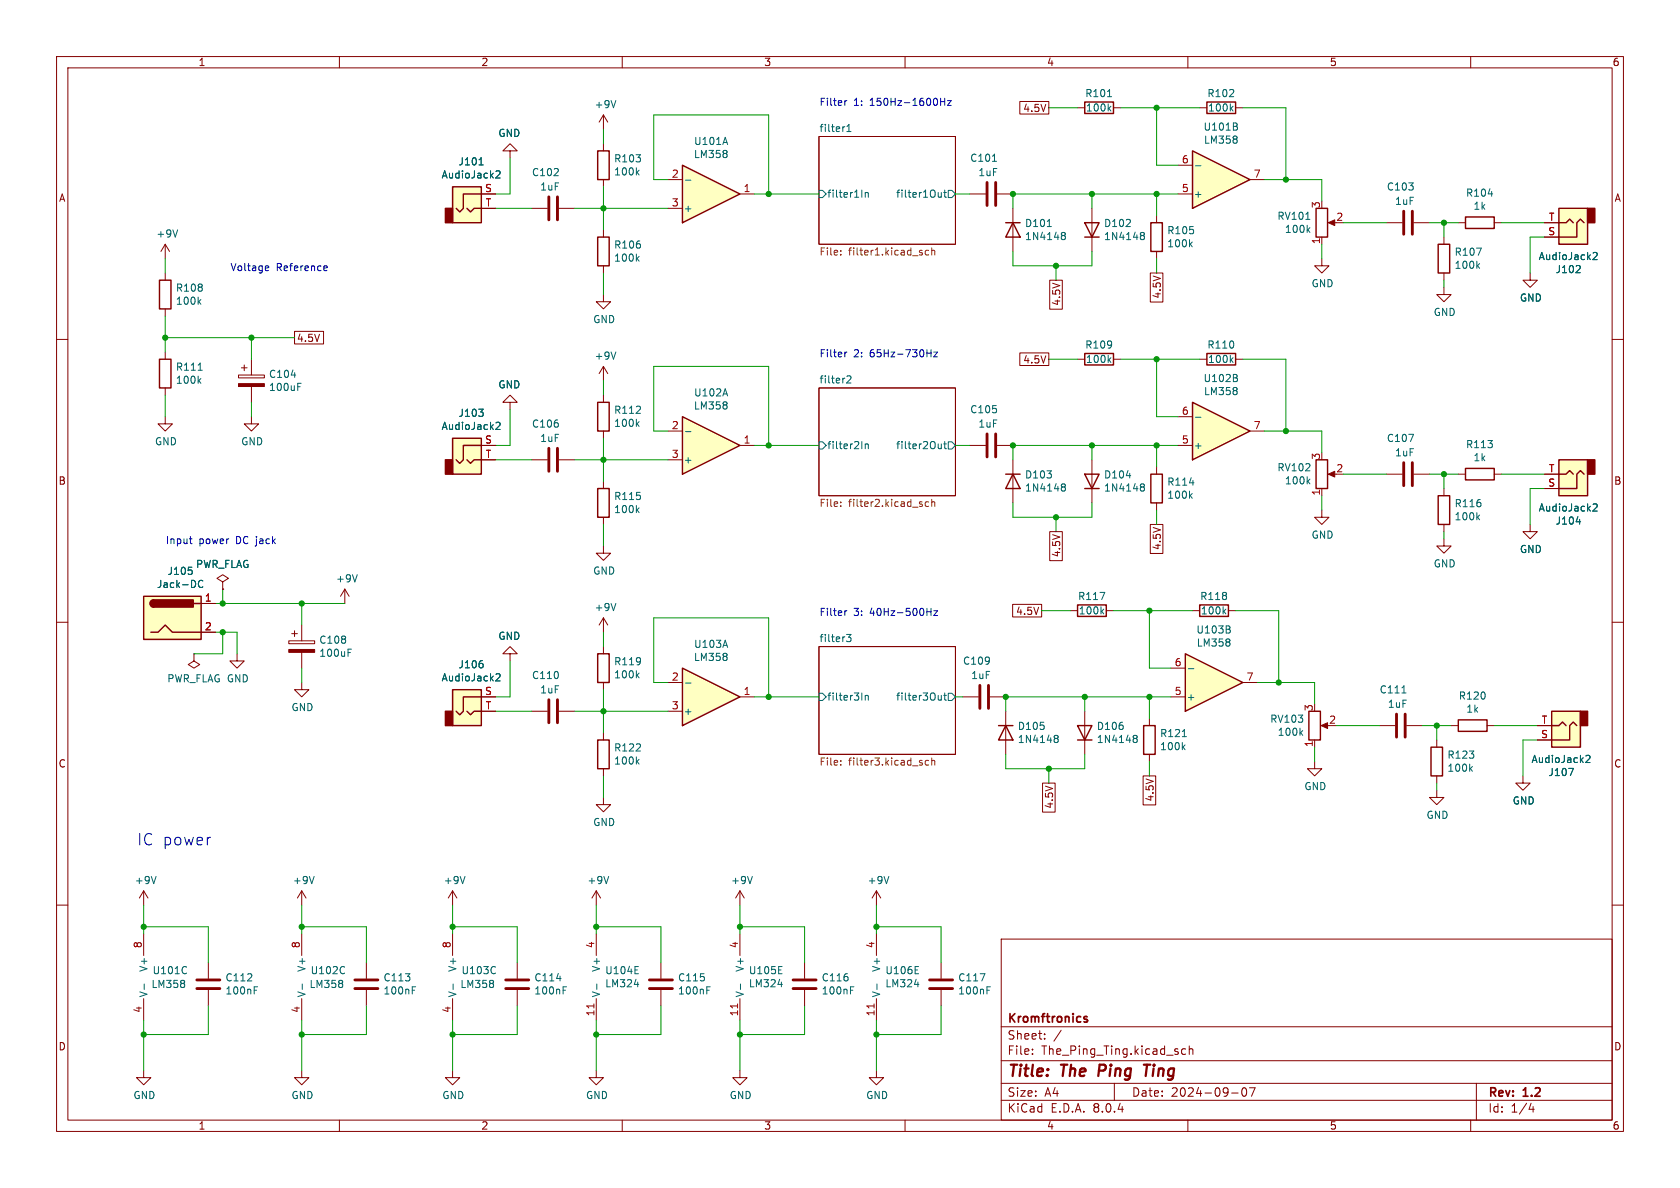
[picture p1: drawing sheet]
<svg xmlns="http://www.w3.org/2000/svg" width="297mm" height="210mm" viewBox="0 0 297 210" stroke-linecap="round" stroke-linejoin="round" font-family="sans-serif">
<g fill="none" stroke="#840000" stroke-width=".18">
<path d="M10 10h277v190h-277zM12 12h273v186h-273zM60 10v2M110 10v2M160 10v2M210 10v2M260 10v2M144.8 24.1h24.1v19.1h-24.1zM10 60h2M285 60h2M144.8 68.6h24.1v19h-24.1zM10 110h2"/>
<path d="M144.8 114.3h24.1v19.1h-24.1zM285 110h2M243.8 128.3h2.8M248.7 128.3h2.8M10 160h2M25.4 157.5l-.8 1.3M25.4 157.5v2.5M25.4 157.5l.8 1.3M285 160h2M177 166h108v32h-108zM60 198v2M110 198v2"/>
<path d="M160 198v2M177 194.5h108M177 191.5h108M177 187.5h108M177 181.5h108M182.5 186.3v.1M182.5 185.5v.1M184.7 183.6v.1M184.7 182.8v.1M187.6 182.1l-1.3 2M197 191.5v3M209.6 185.5l-.4-.1-.3 .3v.4l.1 .2h.6"/>
<path d="M210 198v2M210.2 185.5l.3-.1 .3 .1 .1 .9M210.2 184.9v1.5M217.7 193.2h1.2M219.7 192.4l.2-.1a.81 .81 0 0 1 .6 .6 .81 .81 0 0 1-.3 .8l-.2 .1a.81 .81 0 0 1-.3-1.4zM220.9 192.3h1l-.7 1.5M260 198v2M261 191.5v6.5M270.7 195l-.4 1.1h.9M271 195.6v1"/>
</g>
<path d="M194.4 188.2l-.2 2M202.2 188.2h1.2M202.8 188.2l-.3 2" fill="none" stroke="#840000" stroke-width=".4"/>
<path d="M191.7 179.8h.5M191.7 180.1l.4 .1 .2 .2-.1 .2-.4 .1" fill="none" stroke="#840000" stroke-width=".3"/>
<g fill="none" stroke="#006464" stroke-width=".18">
<path d="M144.8 33.7h.6l.6 .6-.6 .6h-.6zM149.7 23.3h.7M149.7 22.3l.4-.3v1.3M153 34v.9M153 34.1l.1-.1 .3 .1 .1 .8M166.4 34v.9M166.4 34.7l-.4 .2M166.8 34h.5M167 33.6v1.1l.3 .2M167.6 33.7h.7l.6 .6-.6 .6h-.7zM144.8 78.1h.6l.6 .6-.6 .7h-.6zM149.7 66.6l.5-.2 .2 .4-.7 .9h.7"/>
<path d="M153 78.5v.8M153 78.6l.1-.1h.3l.1 .8M166.4 78.5v.8M166.4 79.2l-.4 .1M166.8 78.5h.5M167 78v1.1l.3 .2M167.6 78.1h.7l.6 .6-.6 .7h-.7zM149.7 112.2h.7l-.4 .4 .4 .2v.5l-.2 .1-.5-.1M144.8 122.6h.6l.6 .6-.6 .6h-.6zM153 122.9v.9M153 123l.1-.1 .3 .1 .1 .8M166.4 122.9v.9"/>
<path d="M166.4 123.6l-.4 .2M166.8 122.9h.5M167 122.5v1.1l.3 .2M167.6 122.6h.7l.6 .6-.6 .6h-.7zM247.8 122.5h.8M27.6 154.9l-.4 1.3"/>
</g>
<g fill="none" stroke="#725600" stroke-width=".18">
<path d="M148.6 44.3v.1M148.6 45v.1M164.2 44.3l-.4-.1-.2 .3 .1 .5h.5M164.7 43.8v1.3M164.7 44.4l.2-.2 .3 .1 .1 .8M148.6 89.4v.1M148.6 88.8v.1M164.2 88.8l-.4-.1-.2 .2 .1 .6h.5M164.7 88.8l.2-.1 .3 .1 .1 .7M164.7 88.3v1.2M148.6 134.5v.1M148.6 135.1v.2"/>
<path d="M164.2 134.5l-.4-.1-.2 .3 .1 .5h.5M164.7 134v1.3M164.7 134.5l.2-.1 .3 .1 .1 .8"/>
</g>
<path d="M246.9 126.2v4.1M248.4 126.2v4.1" fill="none" stroke="#840000" stroke-width=".51"/>
<path d="M210.8 26.7l10.2 5.1-10.2 5z" fill="#ffffc2"/>
<path d="M213.4 18h5v2.1h-5zM210.8 26.7l10.2 5.1-10.2 5zM191.8 62.5h5v2h-5zM213.4 62.5h5v2h-5z" fill="none" stroke="#840000" stroke-width=".25"/>
<g fill="none" stroke="#840000" stroke-width=".18">
<path d="M212.1 19.1h1.3M218.4 19.1h1.3M208.3 34.3h2.5M208.3 29.2h2.5M221 31.8h2.5M190.5 63.5h1.3M196.8 63.5h1.3M212.1 63.5h1.3M218.4 63.5h1.3M80 157.5l-.8 1.3M80 157.5v2.5M80 157.5l.8 1.3"/>
<path d="M53.3 189.2v1.3h1.3l-1.3 1.3-1.2-1.3h1.2"/>
</g>
<path d="M217.6 19.1l.4 .5M218 18.8l-.5 .5M211.3 29.3h1M218.5 22.3l.3 .3-.1 .3-.2 .1M218.6 21.8l.1 .2-.1 .3M218.7 24.2v.3M218.7 24.7v.5M196 63.6l.4 .5M196.4 63.2l-.5 .5M217.6 63.6l.4 .5M218 63.2l-.5 .5M82.2 154.9l-.4 1.3" fill="none" stroke="#006464" stroke-width=".18"/>
<path d="M210.8 71.1l10.2 5.1-10.2 5.1z" fill="#ffffc2"/>
<path d="M191.8 18h5v2.1h-5zM177.8 39.4h2.5M179.1 39.4l1.2 2.5h-2.5zM191.8 39.4h2.5l-1.3 2.5zM203.5 39.4h2v5.1h-2zM232.7 36.8h2v5.1h-2zM259.1 38.4h5.1v2h-5.1zM191.8 41.9h2.5M254.3 43.2h2v5.1h-2zM210.8 71.1l10.2 5.1-10.2 5.1zM232.7 81.3h2v5.1h-2zM259.1 82.8h5.1v2h-5.1z" fill="none" stroke="#840000" stroke-width=".25"/>
<g fill="none" stroke="#840000" stroke-width=".18">
<path d="M190.5 19.1h1.3M196.8 19.1h1.3M179.1 36.8v7.7M193 36.8v7.7M204.5 38.1v1.3M235.2 39.4h1M245.1 39.4h2.8M249.9 39.4h2.8M257.8 39.4h1.3M264.2 39.4h1.2M204.5 44.5v1.2M233.7 45.7v1.3h1.2l-1.2 1.3-1.3-1.3h1.3"/>
<path d="M233.7 41.9v1.3M255.3 50.8v1.3h1.2l-1.2 1.2-1.3-1.2h1.3M255.3 41.9v1.3M255.3 48.3v1.2M208.3 78.7h2.5M208.3 73.7h2.5M221 76.2h2.5M233.7 90.2v1.2h1.2l-1.2 1.3-1.3-1.3h1.3M233.7 86.4v1.2M235.2 83.8h1M245.1 83.8h2.8M249.9 83.8h2.8"/>
<path d="M257.8 83.8h1.3M264.2 83.8h1.2M34.3 115.6v1.2l1 .7-1 .6-1-.6 1-.7M34.3 115.6h.1M41.9 115.6v1.2h1.3l-1.3 1.3-1.3-1.3h1.3M53.3 120.7v1.2h1.3l-1.3 1.3-1.2-1.3h1.2M53.3 157.5l-.7 1.3M53.3 157.5v2.5M53.3 157.5l.8 1.3M25.4 165.1v3.8M25.4 176.5v3.8M36.8 170.2v2.8"/>
<path d="M36.8 175v2.8M53.3 165.1v3.8M53.3 176.5v3.8M80 165.1v3.8M80 176.5v3.8M91.4 170.2v2.8M91.4 175v2.8M25.4 189.2v1.3h1.3l-1.3 1.3-1.3-1.3h1.3M80 189.2v1.3h1.3l-1.3 1.3-1.3-1.3h1.3"/>
</g>
<g fill="none" stroke="#006464" stroke-width=".18">
<path d="M195.8 17.1h.7M196 19.1l.4 .5M196.4 18.8l-.5 .5M230.8 38.8h.8M263.1 34.3h.8M185.1 40.1h.8M187.7 41.2l.4-.1 .2 .1v.2l-.2 .2M187.7 41.6h.2M187.9 41.6h.2M187.9 41.6l-.2 .1M188.1 41.6l.2 .3v.3l-.2 .2-.4-.1M201.7 41.6h.1"/>
<path d="M201.7 41.2l.4-.1 .2 .1v.2l-.2 .2M201.8 41.6h.3M201.8 41.6l-.1 .1M202.1 41.6l.2 .3v.3l-.2 .2-.4-.1M210.4 43.1l.4 .5M210.8 42.8l-.5 .5M231.2 40.6l.4 .5M231.6 40.2l-.5 .5M261 43.9h.9l-.6 1.2M261.2 47l.4 .4M261.6 46.6l-.5 .5M211.3 73.8h1"/>
<path d="M218.5 66.8l.3 .2-.1 .3-.2 .2M218.6 66.2l.1 .2-.1 .3M218.7 68.6v.3M218.7 69.2v.4M249.1 76.8h.8l-.5 1.2M231.2 85.1l.4 .4M231.6 84.7l-.5 .5M55.5 154.9l-.4 1.3M25.5 173.9v1M32.6 173.4v.3M32.6 174v.4M32.9 170.9l.1 .1"/>
<path d="M33 172l-.1 .1M44.9 175h.5M44.9 174.4h.6M53.4 173.9v1M60.5 173.4v.3M60.5 174v.4M60.9 170.9v.1M60.9 172v.1M80.1 173.9v1M87.2 173.4v.3M87.2 174v.4M87.5 170.9l.1 .1"/>
<path d="M87.6 172l-.1 .1M98.4 173h.8M99.6 175h.4M99.6 174.4h.6"/>
</g>
<path d="M248.2 37.3v4.1M249.7 37.3v4.1M248.2 81.8v4.1M249.7 81.8v4.1M34.8 174.8h4.1M34.8 173.2h4.1M89.4 174.8h4.1M89.4 173.2h4.1" fill="none" stroke="#840000" stroke-width=".51"/>
<g fill="#840000" stroke="#840000" stroke-width=".18">
<path d="M234.8 83.8l1.2-.5v1z"/>
<path d="M234.8 39.4l1.2-.5v1z"/>
</g>
<path d="M80 121.9h5.1v6.4h-5.1z" fill="#ffffc2"/>
<path d="M78.7 125.7h1.3v2.6h-1.3z" fill="#840000" stroke="#840000" stroke-width=".25"/>
<path d="M80 121.9h5.1v6.4h-5.1zM82.5 125.7l.7 .7 .6-.7h1.3M85.1 123.2h-3.2v2.5l-.6 .7-.7-.7" fill="none" stroke="#840000" stroke-width=".25"/>
<path d="M270.5 92.7v1.3h1.3l-1.3 1.3-1.3-1.3h1.3M90.2 115.6h1.2l-1.2-1.3-1.3 1.3h1.3v1.2M85.1 123.2h2.5M85.1 125.7h2.5" fill="none" stroke="#840000" stroke-width=".18"/>
<path d="M85.3 117.3l.1 .2-.1 .5M87.7 119.2l.5-.1 .2 .4-.8 .9h.8" fill="none" stroke="#006464" stroke-width=".18"/>
<path d="M275.6 81.3h5.1v6.3h-5.1z" fill="#ffffc2"/>
<path d="M280.7 81.3h1.2v2.5h-1.2z" fill="#840000" stroke="#840000" stroke-width=".25"/>
<path d="M275.6 81.3h5.1v6.3h-5.1zM275.6 83.8h1.3l.6-.6 .6 .6M280 83.8l-.6-.6-.6 .6v2.6h-3.2" fill="none" stroke="#840000" stroke-width=".25"/>
<path d="M270.5 48.3v1.2h1.3l-1.3 1.3-1.3-1.3h1.3M106.7 96.5v1.3h1.2l-1.2 1.3-1.3-1.3h1.3M273 86.4h2.6M273 83.8h2.6M106.7 109.2l-.8 1.3M106.7 109.2v2.6M106.7 109.2l.7 1.3" fill="none" stroke="#840000" stroke-width=".18"/>
<path d="M278.6 92.2h.8M281.6 89.2l.5-.1 .3 .3-.8 .9h.8M108.9 106.7l-.4 1.2" fill="none" stroke="#006464" stroke-width=".18"/>
<path d="M275.6 36.8h5.1v6.4h-5.1z" fill="#ffffc2"/>
<path d="M280.7 36.8h1.2v2.6h-1.2z" fill="#840000" stroke="#840000" stroke-width=".25"/>
<path d="M275.6 36.8h5.1v6.4h-5.1zM275.6 39.4h1.3l.6-.7 .6 .7M280 39.4l-.6-.7-.6 .7v2.5h-3.2M105.7 86.4h2v5h-2zM254.3 87.6h2v5.1h-2zM105.7 115.6h2v5.1h-2zM202.2 128.3h2v5.1h-2zM253 132.1h2v5.1h-2zM257.8 127.3h5.1v2h-5.1z" fill="none" stroke="#840000" stroke-width=".25"/>
<g fill="none" stroke="#840000" stroke-width=".18">
<path d="M273 39.4h2.6M273 41.9h2.6M106.7 85.1v1.3M106.7 91.4v1.3M255.3 95.3v1.2h1.2l-1.2 1.3-1.3-1.3h1.3M255.3 86.4v1.2M255.3 92.7v1.3M51.1 113.3h4.5v.5h-4.5zM51.6 112h1M52.1 111.5v1M53.3 110.5v2.8M53.3 115.3v2.8"/>
<path d="M61 104.1l-.8 1.3M61 104.1v2.6M61 104.1l.7 1.3M106.7 114.3v1.3M106.7 120.7v1.2M203.2 127v1.3M203.2 133.4v1.2M254 139.7v1.3h1.3l-1.3 1.2-1.3-1.2h1.3M254 130.8v1.3M254 137.2v1.2M256.5 128.3h1.3M262.9 128.3h1.3"/>
<path d="M269.2 137.2v1.2h1.3l-1.3 1.3-1.2-1.3h1.2M105.4 157.5l-.8 1.3M105.4 157.5v2.5M105.4 157.5l.8 1.3M105.4 165.1v3.8M105.4 176.5v3.8"/>
</g>
<g fill="none" stroke="#006464" stroke-width=".18">
<path d="M279.3 47l.1 .2-.1 .3-.7 .7h.8M281.6 44.7l.5-.1 .3 .4-.8 .9h.8M112.6 90.1l.4 .5M113 89.8l-.5 .5M261.2 91.4l.4 .5M261.6 91l-.5 .5M61.5 115.4h.5M61.5 114.8h.6M63.2 101.6l-.5 1.3M112.6 119.3l.4 .5M113 119l-.5 .5M209 130.2h.7"/>
<path d="M209.1 132l.4 .5M209.5 131.7l-.5 .5M259.9 135.9l.4 .4M260.3 135.5l-.5 .5M107.6 154.9l-.4 1.3M105.5 173.9v1M112.1 174h.8M112.3 172.1h.6M112.3 170.9h.6"/>
</g>
<path d="M51.1 114.8h4.5v.5h-4.5z" fill="#840000" stroke="#840000" stroke-width=".18"/>
<path d="M105 177.5v.7" fill="none" stroke="#a90000" stroke-width=".18"/>
<path d="M120.6 118.1l10.2 5.1-10.2 5.1z" fill="#ffffc2"/>
<path d="M120.6 118.1l10.2 5.1-10.2 5.1z" fill="none" stroke="#840000" stroke-width=".25"/>
<path d="M118.1 120.7h2.5M118.1 125.7h2.5M130.8 123.2h2.5" fill="none" stroke="#840000" stroke-width=".18"/>
<path d="M128.2 113.2l.4 1.2M128.5 115.6v.3M128.5 116.2v.4M121.2 120.7h.9" fill="none" stroke="#006464" stroke-width=".18"/>
<path d="M274.3 125.7h5.1v6.4h-5.1z" fill="#ffffc2"/>
<path d="M279.4 125.7h1.3v2.6h-1.3z" fill="#840000" stroke="#840000" stroke-width=".25"/>
<path d="M274.3 125.7h5.1v6.4h-5.1zM274.3 128.3h1.3l.6-.7 .7 .7M278.8 128.3l-.7-.7-.6 .7v2.5h-3.2" fill="none" stroke="#840000" stroke-width=".25"/>
<path d="M271.8 130.8h2.5M271.8 128.3h2.5" fill="none" stroke="#840000" stroke-width=".18"/>
<path d="M277.3 135.8h.9l-.6 1.3M280.4 133.6l.5-.1 .2 .4-.8 .9h.8" fill="none" stroke="#006464" stroke-width=".18"/>
<path d="M209.5 115.6l10.2 5.1-10.2 5z" fill="#ffffc2"/>
<path d="M209.5 115.6l10.2 5.1-10.2 5zM212.1 106.9h5.1v2.1h-5.1zM231.4 125.7h2v5.1h-2z" fill="none" stroke="#840000" stroke-width=".25"/>
<g fill="none" stroke="#840000" stroke-width=".18">
<path d="M39.4 102.9l1-.7-1-.6-1 .6 1 .7v1.2M39.4 104.1h.1M207 118.1h2.5M210.8 108h1.3M217.2 108h1.2M94 125.7h2.8M98.8 125.7h2.8M207 123.2h2.5M219.7 120.7h2.5M232.4 134.6v1.3h1.3l-1.3 1.3-1.3-1.3h1.3M232.4 130.8v1.3M233.9 128.3h1"/>
<path d="M64.8 170.2v2.8M64.8 175v2.8M116.8 170.2v2.8M116.8 175v2.8M105.4 189.2v1.3h1.3l-1.3 1.3-1.3-1.3h1.3"/>
</g>
<g fill="none" stroke="#006464" stroke-width=".18">
<path d="M210.1 118.2h.9M216.4 108l.3 .5M216.7 107.7l-.5 .5M217.2 111.2l.3 .3-.1 .3-.1 .1M217.3 110.7l.1 .2-.1 .3M217.4 113.1v.3M217.4 113.6v.5M229.9 129.5l.4 .5M230.3 129.1l-.5 .5M72.9 175h.4M72.9 174.4h.6M125 175h.4"/>
<path d="M125 174.4h.6"/>
</g>
<path d="M97 123.7v4.1M98.6 123.7v4.1M62.7 174.8h4.1M62.7 173.2h4.1M114.8 174.8h4.1M114.8 173.2h4.1" fill="none" stroke="#840000" stroke-width=".51"/>
<path d="M233.6 128.3l1.1-.5v1z" fill="#840000" stroke="#840000" stroke-width=".18"/>
<path d="M25.4 105.4h10.2v7.6h-10.2z" fill="#ffffc2"/>
<g fill="none" stroke="#840000" stroke-width=".25">
<path d="M28.2 49.5h2v5.1h-2zM28.2 63.5h2v5.1h-2zM105.7 71.1h2v5.1h-2zM177.8 83.8h2.5M179.1 83.8l1.2 2.6h-2.5zM191.8 83.8h2.5l-1.3 2.6zM191.8 86.4h2.5M203.5 83.8h2v5.1h-2zM25.4 105.4h10.2v7.6h-10.2zM26.7 111.8h1.2l1.3-1.3 1.3 1.3h5.1M27.2 106a.64 .64 0 0 0-.7 .7 .64 .64 0 0 0 .7 .6M34.3 106.7h1.3"/>
<path d="M190.5 106.9h5.1v2.1h-5.1zM105.7 130.8h2v5.1h-2zM176.5 128.3h2.6M177.8 128.3l1.3 2.5h-2.6zM190.5 128.3h2.5l-1.2 2.5zM190.5 130.8h2.5"/>
</g>
<g fill="#840000" stroke="#840000" stroke-width=".25">
<path d="M26.7 106.2l.5-.2v1.3a.63 .63 0 0 1-.6-.4 .63 .63 0 0 1 .1-.7z"/>
<path d="M27.2 106h7v1.3h-7z"/>
</g>
<g fill="none" stroke="#840000" stroke-width=".18">
<path d="M90.2 26.7h1.2l-1.2-1.3-1.3 1.3h1.3v1.2M29.2 43.2v2.5M29.2 48.3v1.2M29.2 54.6v1.3M29.2 43.2l-.8 1.3M29.2 43.2l.8 1.3M29.2 73.7v1.2h1.3l-1.3 1.3-1.3-1.3h1.3M29.2 62.2v1.3M29.2 68.6v1.3M42.2 66.3h4.5v.5h-4.5zM42.7 65h1M43.2 64.5v1"/>
<path d="M44.4 73.7v1.2h1.3l-1.3 1.3-1.2-1.3h1.2M44.4 63.5v2.8M44.4 68.3v2.8M106.7 64.8v2.5M106.7 69.9v1.2M106.7 76.2v1.3M106.7 64.8l-.8 1.2M106.7 64.8l.7 1.2M171.4 78.7h2.8M176.3 78.7h2.8M94 81.3h2.8M98.8 81.3h2.8"/>
<path d="M179.1 81.3v7.6M193 81.3v7.6M204.5 82.6v1.2M204.5 88.9v1.3M35.6 106.7h2.5M35.6 111.8h2.5M189.2 108h1.3M195.6 108h1.2M106.7 129.5v1.3M106.7 135.9v1.3M170.2 123.2h2.8M175 123.2h2.8"/>
<path d="M177.8 125.7v7.7M191.8 125.7v7.7M106.7 141v1.2h1.2l-1.2 1.3-1.3-1.3h1.3M130.8 157.5l-.8 1.3M130.8 157.5v2.5M130.8 157.5l.8 1.3M154.9 157.5l-.7 1.3M154.9 157.5v2.5M154.9 157.5l.8 1.3M130.8 165.1v3.8M130.8 176.5v3.8M142.2 170.2v2.8"/>
<path d="M142.2 175v2.8M130.8 189.2v1.3h1.3l-1.3 1.3-1.3-1.3h1.3M154.9 189.2v1.3h1.3l-1.3 1.3-1.2-1.3h1.2"/>
</g>
<g fill="none" stroke="#006464" stroke-width=".18">
<path d="M31.4 40.6l-.4 1.3M35.2 53.3l.3 .5M35.5 52.9l-.5 .5M35 65.5h.8M35.2 67.3l.3 .5M35.5 66.9l-.5 .5M51.5 66.3h.8M52.6 68.4h.5M52.6 67.8h.6M108.9 62.2l-.4 1.3M112.6 74.9l.4 .5M113 74.5l-.5 .5"/>
<path d="M187.7 85.6l.4-.1 .2 .2v.1l-.2 .3M187.7 86l.2 .1M187.9 86.1h.2M187.9 86.1h-.2M188.1 86.1l.2 .2v.4l-.2 .1h-.4M199.1 84.1h.8M201.7 86l.1 .1M201.7 85.6l.4-.1 .2 .2v.1l-.2 .3M201.8 86.1h.3M201.8 86.1h-.1M202.1 86.1l.2 .2v.4l-.2 .1h-.4M210.3 85.3h.8"/>
<path d="M210.4 87.6l.4 .5M210.8 87.2l-.5 .5M33.3 100.3h.6M33.9 100.8l.1 .2-.1 .5M35.9 102.7a.6 .6 0 0 0-.9 .4 .6 .6 0 0 0 .6 .8l.3-.2M194.5 104.7h.8l-.5 1.3M194.8 108l.3 .5M195.1 107.7l-.5 .5M112.6 134.6l.4 .5M113 134.2l-.5 .5M186.5 130.5h.1M186.5 130.1l.3-.1 .2 .1 .1 .2-.3 .2"/>
<path d="M186.6 130.5h.2M186.6 130.5l-.1 .1M186.8 130.5l.3 .3-.1 .3-.2 .2-.3-.1M200.4 130.1l.4-.1 .2 .1v.2l-.2 .2M200.4 130.5h.2M200.6 130.5h.2M200.6 130.5l-.2 .1M200.8 130.5l.2 .3v.3l-.2 .2-.4-.1M133 154.9l-.4 1.3M157.1 154.9l-.4 1.3M130.9 173.9v1M137.5 174h.8"/>
<path d="M137.7 172.1h.6M137.7 170.9h.6M150.4 175h.4M150.4 174.4h.6"/>
</g>
<path d="M97 79.2v4.1M98.6 79.2v4.1M174.5 76.7v4.1M176 76.7v4.1M173.2 121.2v4M174.8 121.2v4M140.2 174.8h4.1M140.2 173.2h4.1" fill="none" stroke="#840000" stroke-width=".51"/>
<path d="M42.2 67.8h4.5v.5h-4.5z" fill="#840000" stroke="#840000" stroke-width=".18"/>
<path d="M130.4 177.5v.7" fill="none" stroke="#a90000" stroke-width=".18"/>
<path d="M80 33h5.1v6.4h-5.1z" fill="#ffffc2"/>
<path d="M78.7 36.8h1.3v2.6h-1.3z" fill="#840000" stroke="#840000" stroke-width=".25"/>
<path d="M80 33h5.1v6.4h-5.1zM82.5 36.8l.7 .7 .6-.7h1.3M85.1 34.3h-3.2v2.5l-.6 .7-.7-.7M105.7 26.7h2v5.1h-2z" fill="none" stroke="#840000" stroke-width=".25"/>
<path d="M85.1 34.3h2.5M85.1 36.8h2.5M94 36.8h2.8M98.8 36.8h2.8M106.7 20.3l-.8 1.3M106.7 20.3v2.6M106.7 25.4v1.3M106.7 31.8v1.2M106.7 20.3l.7 1.3" fill="none" stroke="#840000" stroke-width=".18"/>
<path d="M108.9 17.8l-.4 1.2M84.7 29.2h.7M87.7 30.3l.5-.1 .2 .4-.8 .9h.8M112.6 30.4l.4 .5M113 30.1l-.5 .5" fill="none" stroke="#006464" stroke-width=".18"/>
<path d="M97 34.8v4.1M98.6 34.8v4.1" fill="none" stroke="#840000" stroke-width=".51"/>
<path d="M120.6 73.7l10.2 5-10.2 5.1z" fill="#ffffc2"/>
<path d="M105.7 41.9h2v5.1h-2zM120.6 73.7l10.2 5-10.2 5.1z" fill="none" stroke="#840000" stroke-width=".25"/>
<path d="M171.4 34.3h2.8M176.3 34.3h2.8M106.7 52.1v1.2h1.2l-1.2 1.3-1.3-1.3h1.3M106.7 40.6v1.3M106.7 47v1.3M118.1 76.2h2.5M130.8 78.7h2.5M118.1 81.3h2.5M154.9 165.1v3.8M154.9 176.5v3.8M166.4 170.2v2.8M166.4 175v2.8" fill="none" stroke="#840000" stroke-width=".18"/>
<g fill="none" stroke="#006464" stroke-width=".18">
<path d="M175.5 28.5h.7M112.6 45.7l.4 .5M113 45.3l-.5 .5M121.2 76.3h.9M128.2 68.7l.4 1.3M128.5 71.2v.3M128.5 71.7v.5M155 173.9v1M161.7 174h.8M161.8 172.1h.6M161.8 170.9h.6M173.3 172.1h.8l-.5 1.3"/>
<path d="M174.5 175h.4M174.5 174.4h.6"/>
</g>
<path d="M154.5 177.5v.7" fill="none" stroke="#a90000" stroke-width=".18"/>
<path d="M174.5 32.3v4M176 32.3v4M164.3 174.8h4.1M164.3 173.2h4.1" fill="none" stroke="#840000" stroke-width=".51"/>
<path d="M120.6 29.2l10.2 5.1-10.2 5.1z" fill="#ffffc2"/>
<path d="M120.6 29.2l10.2 5.1-10.2 5.1z" fill="none" stroke="#840000" stroke-width=".25"/>
<path d="M118.1 31.8h2.5M118.1 36.8h2.5M130.8 34.3h2.5" fill="none" stroke="#840000" stroke-width=".18"/>
<path d="M121.2 31.8h.9M128.2 24.3l.4 1.2M128.5 26.7v.3M128.5 27.3v.4" fill="none" stroke="#006464" stroke-width=".18"/>
<path d="M80 77.5h5.1v6.3h-5.1z" fill="#ffffc2"/>
<path d="M78.7 81.3h1.3v2.5h-1.3z" fill="#840000" stroke="#840000" stroke-width=".25"/>
<path d="M80 77.5h5.1v6.3h-5.1zM85.1 78.7h-3.2v2.6l-.6 .6-.7-.6M82.5 81.3l.7 .6 .6-.6h1.3" fill="none" stroke="#840000" stroke-width=".25"/>
<g fill="none" stroke="#840000" stroke-width=".18">
<path d="M180.3 17.9h5.1v2.3h-5.1zM85.1 34.3h2.5M85.1 36.8h2.5M273 39.4h2.6M52.1 58.6h5.1v2.2h-5.1zM185.6 49.5h2.2v5.2h-2.2zM203.4 48.3h2.2v5.1h-2.2zM273 41.9h2.6M85.1 78.7h2.5M90.2 71.1h1.2l-1.2-1.2-1.3 1.2h1.3v1.3M180.3 62.4h5.1v2.2h-5.1zM85.1 81.3h2.5"/>
<path d="M185.6 94h2.2v5.1h-2.2zM203.4 92.7h2.2v5.1h-2.2zM273 86.4h2.6M273 83.8h2.6M35.6 106.7h2.5M35.6 111.8h2.5M39.4 104.1h.1M179 106.8h5.1v2.3h-5.1zM85.1 123.2h2.5M85.1 125.7h2.5M184.3 138.4h2.2v5.2h-2.2zM202.1 137.2h2.2v5.1h-2.2z"/>
<path d="M271.8 130.8h2.5M271.8 128.3h2.5"/>
</g>
<g fill="none" stroke="#006464" stroke-width=".18">
<path d="M84.7 29.2h.7M87.7 30.3l.5-.1 .2 .4-.8 .9h.8M279.3 47l.1 .2-.1 .3-.7 .7h.8M281.6 44.7l.5-.1 .3 .4-.8 .9h.8M84.6 72.3h.8l-.4 .5M85.3 72.9l.1 .2-.1 .4M87.7 74.8l.5-.2 .2 .4-.8 .9h.8M278.6 92.2h.8M281.6 89.2l.5-.1 .3 .3-.8 .9h.8M33.3 100.3h.6M33.9 100.8l.1 .2-.1 .5M35.9 102.7a.6 .6 0 0 0-.9 .4 .6 .6 0 0 0 .6 .8l.3-.2"/>
<path d="M85.3 117.3l.1 .2-.1 .5M87.7 119.2l.5-.1 .2 .4-.8 .9h.8M277.3 135.8h.9l-.6 1.3M280.4 133.6l.5-.1 .2 .4-.8 .9h.8"/>
</g>
<g fill="none" stroke="#0000c2" stroke-width=".18">
<path d="M149.4 17.8v.8M149.7 17.8l-.3 .2M166.3 17.4v1.2M166.3 18h.7M167 17.4v1.2M167.5 17.8h.7l-.7 .8h.7M47.1 47l.4 .1v.2l-.6 .1M47.5 47.8h-.4M57.4 47l.4 .1 .1 .2-.6 .1M57.8 47.8h-.4M149.4 62.2v.9M149.7 62.2l-.3 .3"/>
<path d="M163.9 62.4h.7M164.6 61.8v1.3M165.1 62.2h.6l-.6 .9h.6M33.5 95.3h.5M33.7 96l.3 .1M149.4 108v.8M149.7 108l-.3 .2M163.9 108.1h.7M164.6 107.5v1.3M165.1 108h.6l-.6 .8h.6"/>
</g>
<g fill="none" stroke="#009600" stroke-width=".18">
<path d="M185.4 19.1h5.1M198.1 19.1h14M204.5 19.1v10.1h3.8M219.7 19.1h7.6v12.7M87.6 36.8h6.4M90.2 27.9v6.4h-2.6M101.6 36.8h16.5M106.7 22.9v2.5M106.7 33v7.6M118.1 31.8h-2.5v-11.5h20.3v14M133.3 34.3h11.5M168.9 34.3h2.5"/>
<path d="M193 34.3v2.5M204.5 34.3v3.8M208.3 34.3h-29.2v2.5M223.5 31.8h10.2v3.8M237.5 39.4h7.6M252.7 39.4h5.1M255.3 39.4v2.5M265.4 39.4h7.6M29.2 45.7v2.6M29.2 55.9v6.3M29.2 59.7h22.9M44.4 59.7v3.8"/>
<path d="M106.7 48.3v3.8M179.1 44.5v2.5h13.9v-2.5M186.7 47v2.5M204.5 45.7v2.6M233.7 43.2v2.5M255.3 49.5v1.3M273 41.9h-2.5v6.4M29.2 69.9v3.8M44.4 71.1v2.6M90.2 72.4v6.3h-2.6M106.7 67.3v2.6M106.7 77.5v7.6"/>
<path d="M118.1 76.2h-2.5v-11.4h20.3v13.9M133.3 78.7h11.5M168.9 78.7h2.5M185.4 63.5h5.1M193 78.7v2.6M198.1 63.5h14M204.5 63.5v10.2h3.8M204.5 78.7v3.9M208.3 78.7h-29.2v2.6M219.7 63.5h7.6v12.7M223.5 76.2h10.2v3.8M87.6 81.3h6.4"/>
<path d="M101.6 81.3h16.5M106.7 92.7v3.8M179.1 88.9v2.5h13.9v-2.5M186.7 91.4v2.6M204.5 90.2v2.5M233.7 87.6v2.6M237.5 83.8h7.6M252.7 83.8h5.1M255.3 83.8v2.6M255.3 94v1.3M265.4 83.8h7.6M273 86.4h-2.5v6.3"/>
<path d="M38.1 106.7h22.9M38.1 111.8h3.8v3.8M39.4 104.1v2.6M39.4 111.8v3.8h-5.1M53.3 106.7v3.8M53.3 118.1v2.6M90.2 116.8v6.4h-2.6M106.7 111.8v2.5M184.1 108h5.1M196.8 108h14M203.2 108v10.1h3.8M218.4 108h7.7v12.7"/>
<path d="M87.6 125.7h6.4M101.6 125.7h16.5M106.7 121.9v7.6M106.7 137.2v3.8M118.1 120.7h-2.5v-11.5h20.3v14M133.3 123.2h11.5M168.9 123.2h1.3M177.8 133.4v2.5h14v-2.5M185.4 135.9v2.5M191.8 123.2v2.5M203.2 123.2v3.8M203.2 134.6v2.6"/>
<path d="M207 123.2h-29.2v2.5M222.2 120.7h10.2v3.8M232.4 132.1v2.5M236.2 128.3h7.6M251.5 128.3h5M254 128.3v2.5M254 138.4v1.3M264.2 128.3h7.6M271.8 130.8h-2.6v6.4M25.4 163.8h11.4v6.4M25.4 160v5.1M36.8 177.8v5.1h-11.4"/>
<path d="M53.3 163.8h11.5v6.4M53.3 160v5.1M64.8 177.8v5.1h-11.5M80 160v5.1M80 163.8h11.4v6.4M91.4 177.8v5.1h-11.4M105.4 163.8h11.4v6.4M105.4 160v5.1M116.8 177.8v5.1h-11.4M130.8 163.8h11.4v6.4M130.8 160v5.1M142.2 177.8v5.1h-11.4"/>
<path d="M154.9 163.8h11.5v6.4M154.9 160v5.1M166.4 177.8v5.1h-11.5M25.4 180.3v8.9M53.3 180.3v8.9M80 180.3v8.9M105.4 180.3v8.9M130.8 180.3v8.9M154.9 180.3v8.9"/>
</g>
<g fill="#009600" stroke="#009600" stroke-width=".18">
<circle cx="25.4" cy="163.8" r=".46"/>
<circle cx="53.3" cy="182.9" r=".46"/>
<circle cx="53.3" cy="163.8" r=".46"/>
<circle cx="25.4" cy="182.9" r=".46"/>
<circle cx="154.9" cy="182.9" r=".46"/>
<circle cx="130.8" cy="182.9" r=".46"/>
<circle cx="135.9" cy="78.7" r=".46"/>
<circle cx="53.3" cy="106.7" r=".46"/>
<circle cx="106.7" cy="81.3" r=".46"/>
<circle cx="39.4" cy="111.8" r=".46"/>
<circle cx="130.8" cy="163.8" r=".46"/>
<circle cx="39.4" cy="106.7" r=".46"/>
<circle cx="29.2" cy="59.7" r=".46"/>
<circle cx="44.4" cy="59.7" r=".46"/>
<circle cx="135.9" cy="123.2" r=".46"/>
<circle cx="185.4" cy="135.9" r=".46"/>
<circle cx="191.8" cy="123.2" r=".46"/>
<circle cx="154.9" cy="163.8" r=".46"/>
<circle cx="80" cy="163.8" r=".46"/>
<circle cx="80" cy="182.9" r=".46"/>
<circle cx="105.4" cy="163.8" r=".46"/>
<circle cx="105.4" cy="182.9" r=".46"/>
<circle cx="106.7" cy="125.7" r=".46"/>
<circle cx="135.9" cy="34.3" r=".46"/>
<circle cx="106.7" cy="36.8" r=".46"/>
<circle cx="204.5" cy="78.7" r=".46"/>
<circle cx="193" cy="78.7" r=".46"/>
<circle cx="179.1" cy="78.7" r=".46"/>
<circle cx="186.7" cy="91.4" r=".46"/>
<circle cx="177.8" cy="123.2" r=".46"/>
<circle cx="203.2" cy="108" r=".46"/>
<circle cx="226.1" cy="120.7" r=".46"/>
<circle cx="254" cy="128.3" r=".46"/>
<circle cx="203.2" cy="123.2" r=".46"/>
<circle cx="255.3" cy="39.4" r=".46"/>
<circle cx="255.3" cy="83.8" r=".46"/>
<circle cx="227.3" cy="31.8" r=".46"/>
<circle cx="227.3" cy="76.2" r=".46"/>
<circle cx="193" cy="34.3" r=".46"/>
<circle cx="204.5" cy="34.3" r=".46"/>
<circle cx="204.5" cy="19.1" r=".46"/>
<circle cx="204.5" cy="63.5" r=".46"/>
<circle cx="186.7" cy="47" r=".46"/>
<circle cx="179.1" cy="34.3" r=".46"/>
</g>
<text font-size="2.8" fill="#0000c2" x="24.1" y="149.6">IC power</text>
<g font-size="2.8" fill="#840000">
<text x="178" y="190.9">Title:</text>
<text x="187.7" y="190.9">The</text>
<text x="195" y="190.9">Ping</text>
<text x="203.9" y="190.9">Ting</text>
</g>
<g font-size="2.1" fill="#840000">
<text x="178" y="184">Sheet:</text>
<text x="178" y="181.2">Kromftronics</text>
<text x="178" y="186.7">File:</text>
<text x="184.1" y="186.7">The_Ping_Ting.kicad_sch</text>
<text x="178" y="196.9">KiCad</text>
<text x="178" y="194.1">Size:</text>
<text x="184.7" y="194.1">A4</text>
<text x="185.7" y="196.9">E.D.A.</text>
<text x="193.3" y="196.9">8.0.4</text>
<text x="200" y="194.1">Date:</text>
<text x="207" y="194.1">2024-09-07</text>
<text x="263" y="194.3">Rev:</text>
<text x="263" y="196.9">Id:</text>
<text x="267.1" y="196.9">1/4</text>
<text x="269.4" y="194.3">1.2</text>
</g>
<g font-size="1.8" fill="#840000">
<text x="35" y="11.9">1</text>
<text x="85" y="11.9">2</text>
<text x="135" y="11.9">3</text>
<text x="185" y="11.9">4</text>
<text x="235" y="11.9">5</text>
<text x="285" y="11.9">6</text>
<text x="180.8" y="20">4.5V</text>
<text x="10.3" y="35.9">A</text>
<text x="285.3" y="35.9">A</text>
<text x="205.4" y="52.9" transform="rotate(-90 205.4 52.9)">4.5V</text>
<text x="187.6" y="54.2" transform="rotate(-90 187.6 54.2)">4.5V</text>
<text x="52.4" y="60.6">4.5V</text>
<text x="180.8" y="64.5">4.5V</text>
<text x="10.3" y="85.9">B</text>
<text x="285.3" y="85.9">B</text>
<text x="187.6" y="98.6" transform="rotate(-90 187.6 98.6)">4.5V</text>
<text x="205.4" y="97.3" transform="rotate(-90 205.4 97.3)">4.5V</text>
<text x="179.5" y="108.9">4.5V</text>
<text x="10.3" y="135.9">C</text>
<text x="285.3" y="135.9">C</text>
<text x="186.4" y="143.1" transform="rotate(-90 186.4 143.1)">4.5V</text>
<text x="204.2" y="141.8" transform="rotate(-90 204.2 141.8)">4.5V</text>
<text x="10.3" y="185.9">D</text>
<text x="285.3" y="185.9">D</text>
<text x="35" y="199.9">1</text>
<text x="85" y="199.9">2</text>
<text x="135" y="199.9">3</text>
<text x="185" y="199.9">4</text>
<text x="235" y="199.9">5</text>
<text x="285" y="199.9">6</text>
</g>
<g font-size="1.8" fill="#006464">
<text x="191.8" y="17.4">R101</text>
<text x="213.3" y="17.4">R102</text>
<text x="105" y="19.3">+9V</text>
<text x="144.8" y="23.4">filter1</text>
<text x="191.9" y="19.9">100k</text>
<text x="212.7" y="23.3">U101B</text>
<text x="213.5" y="19.9">100k</text>
<text x="81" y="29.4">J101</text>
<text x="88" y="24.4">GND</text>
<text x="108.5" y="28.9">R103</text>
<text x="122.6" y="28.1">LM358</text>
<text x="122.6" y="25.8">U101A</text>
<text x="171.4" y="28.8">C101</text>
<text x="212.7" y="25.6">LM358</text>
<text x="78" y="31.8">AudioJack2</text>
<text x="93.9" y="31.3">C102</text>
<text x="95.4" y="33.9">1uF</text>
<text x="108.5" y="31.2">100k</text>
<text x="146.2" y="35.2">filter1In</text>
<text x="158.3" y="35.2">filter1Out</text>
<text x="172.9" y="31.3">1uF</text>
<text x="210.9" y="35.2">+</text>
<text x="245.1" y="33.9">C103</text>
<text x="259.1" y="35">R104</text>
<text x="120.8" y="37.7">+</text>
<text x="181.1" y="40.3">D101</text>
<text x="195.1" y="40.3">D102</text>
<text x="206.3" y="41.6">R105</text>
<text x="225.7" y="39.1">RV101</text>
<text x="227.1" y="41.4">100k</text>
<text x="246.5" y="36.4">1uF</text>
<text x="260.4" y="37.3">1k</text>
<text x="27.6" y="42.2">+9V</text>
<text x="108.5" y="44.1">R106</text>
<text x="108.5" y="46.5">100k</text>
<text x="181.1" y="42.6">1N4148</text>
<text x="195.1" y="42.6">1N4148</text>
<text x="206.3" y="43.9">100k</text>
<text x="257.1" y="45.4">R107</text>
<text x="257.1" y="47.7">100k</text>
<text x="271.9" y="46.2">AudioJack2</text>
<text x="31" y="51.8">R108</text>
<text x="231.8" y="51">GND</text>
<text x="268.6" y="53.5">GND</text>
<text x="274.9" y="48.5">J102</text>
<text x="31" y="54.1">100k</text>
<text x="104.8" y="57.3">GND</text>
<text x="253.4" y="56.1">GND</text>
<text x="31" y="65.7">R111</text>
<text x="105" y="63.8">+9V</text>
<text x="191.8" y="61.8">R109</text>
<text x="191.9" y="64.4">100k</text>
<text x="213.3" y="61.8">R110</text>
<text x="213.5" y="64.4">100k</text>
<text x="31" y="68">100k</text>
<text x="47.5" y="67">C104</text>
<text x="47.5" y="69.3">100uF</text>
<text x="88" y="68.9">GND</text>
<text x="122.6" y="70.3">U102A</text>
<text x="144.8" y="67.9">filter2</text>
<text x="212.7" y="67.7">U102B</text>
<text x="212.7" y="70.1">LM358</text>
<text x="78" y="76.2">AudioJack2</text>
<text x="81" y="73.9">J103</text>
<text x="93.9" y="75.8">C106</text>
<text x="108.5" y="73.4">R112</text>
<text x="108.5" y="75.7">100k</text>
<text x="122.6" y="72.6">LM358</text>
<text x="171.4" y="73.3">C105</text>
<text x="172.9" y="75.8">1uF</text>
<text x="27.3" y="78.9">GND</text>
<text x="42.5" y="78.9">GND</text>
<text x="95.4" y="78.3">1uF</text>
<text x="120.8" y="82.1">+</text>
<text x="146.2" y="79.6">filter2In</text>
<text x="158.3" y="79.6">filter2Out</text>
<text x="210.9" y="79.6">+</text>
<text x="225.7" y="83.5">RV102</text>
<text x="245.1" y="78.3">C107</text>
<text x="246.5" y="80.9">1uF</text>
<text x="259.1" y="79.4">R113</text>
<text x="260.4" y="81.7">1k</text>
<text x="108.5" y="88.6">R115</text>
<text x="181.1" y="84.8">D103</text>
<text x="181.1" y="87.1">1N4148</text>
<text x="195.1" y="84.8">D104</text>
<text x="195.1" y="87.1">1N4148</text>
<text x="206.3" y="86.1">R114</text>
<text x="206.3" y="88.4">100k</text>
<text x="227.1" y="85.8">100k</text>
<text x="257.1" y="89.9">R116</text>
<text x="108.5" y="90.9">100k</text>
<text x="231.8" y="95.4">GND</text>
<text x="257.1" y="92.2">100k</text>
<text x="271.9" y="90.6">AudioJack2</text>
<text x="274.9" y="92.9">J104</text>
<text x="29.5" y="101.8">J105</text>
<text x="34.6" y="100.6">PWR_FLAG</text>
<text x="104.8" y="101.8">GND</text>
<text x="253.4" y="100.5">GND</text>
<text x="268.6" y="98">GND</text>
<text x="27.7" y="104.1">Jack-DC</text>
<text x="59.3" y="103.1">+9V</text>
<text x="190.5" y="106.3">R117</text>
<text x="212.1" y="106.3">R118</text>
<text x="56.3" y="114">C108</text>
<text x="88" y="113.3">GND</text>
<text x="105" y="108.2">+9V</text>
<text x="144.8" y="113.6">filter3</text>
<text x="190.6" y="108.8">100k</text>
<text x="211.4" y="112.2">U103B</text>
<text x="212.2" y="108.8">100k</text>
<text x="56.3" y="116.3">100uF</text>
<text x="81" y="118.3">J106</text>
<text x="108.5" y="117.8">R119</text>
<text x="122.6" y="117">LM358</text>
<text x="122.6" y="114.7">U103A</text>
<text x="170.1" y="117.7">C109</text>
<text x="211.5" y="114.5">LM358</text>
<text x="29.5" y="120.8">PWR_FLAG GND</text>
<text x="51.4" y="125.9">GND</text>
<text x="78" y="120.7">AudioJack2</text>
<text x="93.9" y="120.2">C110</text>
<text x="95.4" y="122.8">1uF</text>
<text x="108.5" y="120.1">100k</text>
<text x="146.2" y="124.1">filter3In</text>
<text x="158.3" y="124.1">filter3Out</text>
<text x="171.6" y="120.2">1uF</text>
<text x="209.7" y="124.1">+</text>
<text x="243.8" y="122.8">C111</text>
<text x="245.3" y="125.3">1uF</text>
<text x="257.8" y="123.9">R120</text>
<text x="120.8" y="126.6">+</text>
<text x="179.8" y="129.2">D105</text>
<text x="179.8" y="131.5">1N4148</text>
<text x="193.8" y="129.2">D106</text>
<text x="193.8" y="131.5">1N4148</text>
<text x="205" y="130.5">R121</text>
<text x="224.5" y="128">RV103</text>
<text x="225.8" y="130.3">100k</text>
<text x="259.1" y="126.2">1k</text>
<text x="108.5" y="133">R122</text>
<text x="108.5" y="135.4">100k</text>
<text x="205" y="132.8">100k</text>
<text x="255.8" y="134.3">R123</text>
<text x="255.8" y="136.6">100k</text>
<text x="270.7" y="135.1">AudioJack2</text>
<text x="273.6" y="137.4">J107</text>
<text x="230.5" y="139.9">GND</text>
<text x="267.3" y="142.4">GND</text>
<text x="104.8" y="146.2">GND</text>
<text x="252.1" y="145">GND</text>
<text x="23.7" y="156.5">+9V</text>
<text x="51.7" y="156.5">+9V</text>
<text x="78.4" y="156.5">+9V</text>
<text x="103.8" y="156.5">+9V</text>
<text x="129.2" y="156.5">+9V</text>
<text x="153.3" y="156.5">+9V</text>
<text x="26.3" y="171.9" transform="rotate(-90 26.3 171.9)">V+</text>
<text x="26.9" y="172.4">U101C</text>
<text x="39.8" y="173.7">C112</text>
<text x="54.2" y="171.9" transform="rotate(-90 54.2 171.9)">V+</text>
<text x="54.8" y="172.4">U102C</text>
<text x="67.7" y="173.7">C113</text>
<text x="80.9" y="171.9" transform="rotate(-90 80.9 171.9)">V+</text>
<text x="81.5" y="172.4">U103C</text>
<text x="94.4" y="173.7">C114</text>
<text x="106.3" y="171.9" transform="rotate(-90 106.3 171.9)">V+</text>
<text x="106.9" y="172.4">U104E</text>
<text x="119.8" y="173.7">C115</text>
<text x="131.7" y="171.9" transform="rotate(-90 131.7 171.9)">V+</text>
<text x="132.3" y="172.4">U105E</text>
<text x="145.2" y="173.7">C116</text>
<text x="155.8" y="171.9" transform="rotate(-90 155.8 171.9)">V+</text>
<text x="156.4" y="172.4">U106E</text>
<text x="169.3" y="173.7">C117</text>
<text x="26.3" y="176.4" transform="rotate(-90 26.3 176.4)">V-</text>
<text x="26.7" y="174.9">LM358</text>
<text x="39.8" y="176">100nF</text>
<text x="54.2" y="176.4" transform="rotate(-90 54.2 176.4)">V-</text>
<text x="54.6" y="174.9">LM358</text>
<text x="67.7" y="176">100nF</text>
<text x="80.9" y="176.4" transform="rotate(-90 80.9 176.4)">V-</text>
<text x="81.3" y="174.9">LM358</text>
<text x="94.4" y="176">100nF</text>
<text x="106.3" y="176.4" transform="rotate(-90 106.3 176.4)">V-</text>
<text x="106.9" y="174.7">LM324</text>
<text x="119.8" y="176">100nF</text>
<text x="131.7" y="176.4" transform="rotate(-90 131.7 176.4)">V-</text>
<text x="132.3" y="174.7">LM324</text>
<text x="145.2" y="176">100nF</text>
<text x="155.8" y="176.4" transform="rotate(-90 155.8 176.4)">V-</text>
<text x="156.4" y="174.7">LM324</text>
<text x="169.3" y="176">100nF</text>
<text x="23.5" y="194.5">GND</text>
<text x="51.4" y="194.5">GND</text>
<text x="78.1" y="194.5">GND</text>
<text x="103.5" y="194.5">GND</text>
<text x="128.9" y="194.5">GND</text>
<text x="153" y="194.5">GND</text>
</g>
<g font-size="1.8" fill="#0000c2">
<text x="144.8" y="18.8">Filter</text>
<text x="150.9" y="18.8">1:</text>
<text x="153.9" y="18.8">150Hz-1600Hz</text>
<text x="40.6" y="48">Voltage</text>
<text x="48.8" y="48">Reference</text>
<text x="144.8" y="63.3">Filter</text>
<text x="150.9" y="63.3">2:</text>
<text x="153.9" y="63.3">65Hz-730Hz</text>
<text x="29.2" y="96.3">Input</text>
<text x="35.2" y="96.3">power</text>
<text x="41.8" y="96.3">DC jack</text>
<text x="144.8" y="109">Filter</text>
<text x="150.9" y="109">3:</text>
<text x="153.9" y="109">40Hz-500Hz</text>
</g>
<g font-size="1.8" fill="#a90000">
<text x="208.8" y="29">6</text>
<text x="85.7" y="34">S</text>
<text x="118.7" y="31.5">2</text>
<text x="131.4" y="34">1</text>
<text x="208.8" y="34">5</text>
<text x="221.5" y="31.5">7</text>
<text x="85.8" y="36.6">T</text>
<text x="118.7" y="36.6">3</text>
<text x="233.4" y="36.9" transform="rotate(-90 233.4 36.9)">3</text>
<text x="236.1" y="39.1">2</text>
<text x="273.6" y="41.7">S</text>
<text x="273.7" y="39.1">T</text>
<text x="233.4" y="43.3" transform="rotate(-90 233.4 43.3)">1</text>
<text x="118.7" y="75.9">2</text>
<text x="208.8" y="73.4">6</text>
<text x="221.5" y="75.9">7</text>
<text x="85.7" y="78.5">S</text>
<text x="85.8" y="81">T</text>
<text x="118.7" y="81">3</text>
<text x="131.4" y="78.5">1</text>
<text x="208.8" y="78.5">5</text>
<text x="233.4" y="81.4" transform="rotate(-90 233.4 81.4)">3</text>
<text x="236.1" y="83.6">2</text>
<text x="273.7" y="83.6">T</text>
<text x="233.4" y="87.7" transform="rotate(-90 233.4 87.7)">1</text>
<text x="273.6" y="86.1">S</text>
<text x="36.1" y="106.4">1</text>
<text x="36.1" y="111.5">2</text>
<text x="207.6" y="117.9">6</text>
<text x="85.7" y="122.9">S</text>
<text x="85.8" y="125.5">T</text>
<text x="118.7" y="120.4">2</text>
<text x="118.7" y="125.5">3</text>
<text x="131.4" y="122.9">1</text>
<text x="207.6" y="122.9">5</text>
<text x="220.3" y="120.4">7</text>
<text x="232.2" y="125.8" transform="rotate(-90 232.2 125.8)">3</text>
<text x="234.9" y="128">2</text>
<text x="272.3" y="130.6">S</text>
<text x="272.5" y="128">T</text>
<text x="232.2" y="132.2" transform="rotate(-90 232.2 132.2)">1</text>
<text x="25.1" y="167.7" transform="rotate(-90 25.1 167.7)">8</text>
<text x="53.1" y="167.7" transform="rotate(-90 53.1 167.7)">8</text>
<text x="79.8" y="167.7" transform="rotate(-90 79.8 167.7)">8</text>
<text x="105.2" y="167.7" transform="rotate(-90 105.2 167.7)">4</text>
<text x="130.6" y="167.7" transform="rotate(-90 130.6 167.7)">4</text>
<text x="154.7" y="167.7" transform="rotate(-90 154.7 167.7)">4</text>
<text x="25.1" y="179.1" transform="rotate(-90 25.1 179.1)">4</text>
<text x="53.1" y="179.1" transform="rotate(-90 53.1 179.1)">4</text>
<text x="79.8" y="179.1" transform="rotate(-90 79.8 179.1)">4</text>
<text x="105.2" y="179.7" transform="rotate(-90 105.2 179.7)">11</text>
<text x="130.6" y="179.7" transform="rotate(-90 130.6 179.7)">11</text>
<text x="154.7" y="179.7" transform="rotate(-90 154.7 179.7)">11</text>
</g>
<g font-size="1.8" fill="#725600">
<text x="144.8" y="45.5">File:</text>
<text x="150" y="45.5">filter1.kicad_sch</text>
<text x="144.8" y="89.9">File:</text>
<text x="150" y="89.9">filter2.kicad_sch</text>
<text x="144.8" y="135.7">File:</text>
<text x="150" y="135.7">filter3.kicad_sch</text>
</g>
</svg>
